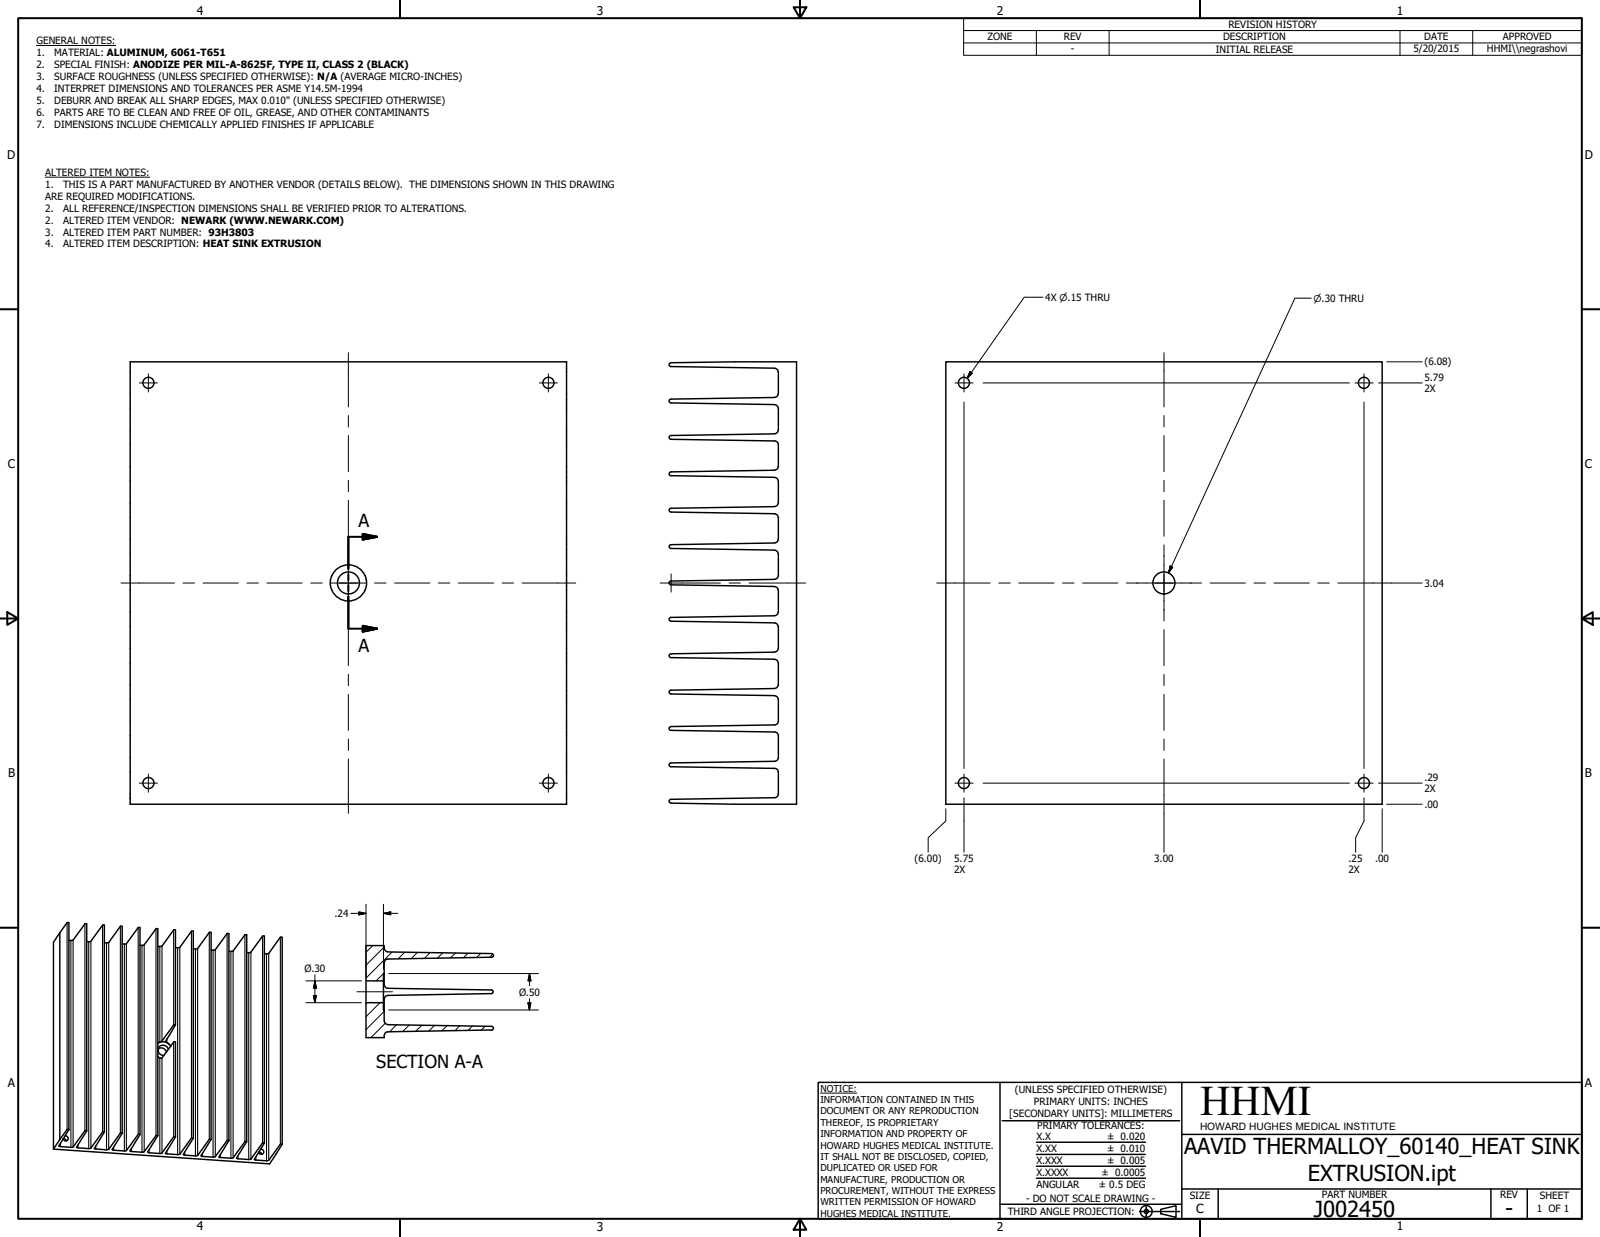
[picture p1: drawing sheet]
<svg xmlns="http://www.w3.org/2000/svg" width="559mm" height="432mm" viewBox="0 0 559 432" stroke-linecap="round" stroke-linejoin="round" font-family="sans-serif">
<!-- layer: Hatch (ANSI) -->
<g fill="none" stroke="#000" stroke-width=".35">
<path d="M130.2 330.1l-2.4 2.3M134.2 339.6l-2.8 2.8M134.2 330.6l-6.4 6.3M137 332.3l-9.2 9.1M141.4 332.4l-2.3 2.3M145.8 332.4l-2.2 2.2M150.2 332.5l-2 2.1M154.6 332.6l-1.8 1.9M159.1 332.7l-1.8 1.7M163.4 332.7l-1.5 1.6M167.9 332.8l-1.5 1.5M172.1 333.1l-1.1 1.1"/>
<path d="M128.2 350l-.4 .4M132.7 350l-4.9 4.9M134.2 353.1l-6.4 6.3M134.6 357.2l-5.1 5M138.5 357.7l-2.4 2.5M142.9 357.8l-2.3 2.3M147.3 357.9l-2.1 2.1M151.8 357.9l-2.1 2M156.1 358l-1.8 1.9M160.6 358.1l-1.7 1.7M165 358.1l-1.6 1.6M169.4 358.3l-1.4 1.3"/>
<path d="M134.2 362l-.2 .2"/>
</g>
<!-- layer: Visible (ANSI) -->
<g fill="none" stroke="#000" stroke-width=".51">
<path d="M45.5 126.3h152.4v154.4h-152.4zM270.6 128.6l.7 .2 .5 1v7.7M270.6 128.5l-36.3-.5a.67 .67 0 0 1-.6-.7 .67 .67 0 0 1 .6-.7l43.9-.3v154.4h-21.6l-22.2-.3a.67 .67 0 0 1-.7-.7 .67 .67 0 0 1 .6-.7l36.3-.6 1-.5 .2-.8M270.6 138.7l-36.3 .6a.67 .67 0 0 0-.6 .7 .67 .67 0 0 0 .6 .7l36.3 .5M271.8 137.4l-.3 .8-.9 .5M330.3 126.3h152.4v154.4h-152.4zM270.6 141.3l.7 .2 .5 1v7.7l-.5 .9-.7 .3M270.6 151.4l-36.3 .6a.67 .67 0 0 0-.6 .7 .67 .67 0 0 0 .6 .7l36.3 .5 1 .6 .2 .7M271.8 155.2v7.6l-.3 .8-.9 .5M270.6 179.4l.9 .5 .3 .7M270.6 166.7l.7 .2 .5 1v7.6l-.3 .8-.9 .5-36.3 .6a.67 .67 0 0 0-.6 .7 .67 .67 0 0 0 .6 .7l36.3 .5M270.6 164.1l-36.3 .6a.67 .67 0 0 0-.6 .7 .67 .67 0 0 0 .6 .7l36.3 .5"/>
<path d="M270.6 192.1l.9 .5 .3 .7v7.7M270.6 189.5l-36.3 .6a.67 .67 0 0 0-.6 .7 .67 .67 0 0 0 .6 .7l36.3 .5M271.8 180.6v7.6l-.3 .8-.9 .5M270.6 217.5l.9 .5 .3 .7v7.7M270.6 214.9l-36.3 .6a.67 .67 0 0 0-.6 .7 .67 .67 0 0 0 .6 .7l36.3 .5M271.8 200.9l-.3 .8-.9 .5-36.3 .6a.67 .67 0 0 0-.6 .7 .67 .67 0 0 0 .7 .7l36.2 .6 .9 .5 .3 .7M271.8 206v7.6l-.3 .8-.9 .5M271.8 226.3l-.3 .8-.9 .5-36.3 .6a.67 .67 0 0 0-.6 .7 .67 .67 0 0 0 .6 .7l36.3 .5 .9 .6 .3 .7M271.8 231.4v7.6l-.3 .8-.9 .5M270.6 242.9l.9 .5 .3 .7v7.7M270.6 240.3l-36.3 .6a.67 .67 0 0 0-.6 .7 .67 .67 0 0 0 .6 .7l36.3 .5M271.8 251.7l-.2 .8-1 .5-36.3 .6a.67 .67 0 0 0-.6 .7 .67 .67 0 0 0 .6 .7l36.3 .5 1 .6 .2 .7v7.7l-.2 .7-.6 .5-36.6 .6a.67 .67 0 0 0-.7 .7 .67 .67 0 0 0 .6 .7l36.7 .6 .6 .5 .2 .7v7.7"/>
<path d="M20.9 325.6v72.2l-2.2 3.3v-72.2zM20.9 325.6l2.5-3.5 .6-.1 .1 72.3M24.1 328.2h1.4l4.2-5.7h.6v72.2M30.3 328.7l1.4-.2 4.1-5.5h.6v72.2M36.4 329.1l1.6-.1 4-5.7h.6l.1 72.3M42.7 329.5l1.4-.1 4.2-5.6h.6v72.2M48.9 329.9h1.3l4.3-5.7h.6v72.2M55.1 330.4l1.5-.1 4-5.7 .7 .1v33.1M61.3 330.8l1.5-.1 4.1-5.6h.6v72.2M67.5 331.2l1.5-.1 4.1-5.6h.6v72.2M73.7 331.7h1.4l4.2-5.8h.6v72.2M79.9 332h1.5l4.1-5.7h.7v72.3"/>
<path d="M86.2 332.5l1.4-.1 4.1-5.6h.6v72.2M92.3 332.9l1.6-.1 4-5.6h.7v72.2M134.2 339.9v3.8a1.44 1.44 0 0 0 1.2 1.3l36.2 .6 .5 .2 .2 .4-.2 .4-.5 .2-36.2 .7a1.3 1.3 0 0 0-1.2 1.2v3.9M135.4 332.3l36.3 .6a.67 .67 0 0 1 .6 .6 .67 .67 0 0 1-.6 .7M135.5 332.2l-.8-.2a1.98 1.98 0 0 1-.5-1.9h-6.4v12.3h6.1l.3-6.4M171.6 334.1l-36.1 .7-1 .5-.3 .7M127.8 350h6.1l.4 6.8 .4 .6 .8 .2M127.8 342.4v19.8h6.4v-.8M133.9 342.4v7.6M135.4 357.7l36.3 .6a.67 .67 0 0 1 .6 .6 .67 .67 0 0 1-.6 .7M171.6 359.5l-36.1 .7-1 .5-.3 .7M55.1 364.2a3.2 3.2 0 0 1 4.5 1"/>
<path d="M55.1 364.1l1.5-.7 4-5.6 .4-.2 .3 .2-3.5 5.7 1.8 1.6M55.1 368.8l1 .6 .5-.1 4-5.6h.7v33.2M55.2 366.1a1.92 1.92 0 0 1 3 1.1M58.8 366.3a1.84 1.84 0 0 0-2.1-1.5 1.84 1.84 0 0 0-1.5 2.1 1.84 1.84 0 0 0 2 1.5M22.1 397.4a.98 .98 0 0 1 1.1 .9M22.7 396.5a.93 .93 0 0 1 1.2 .7 .93 .93 0 0 1-.8 1.1 .93 .93 0 0 1-1.1-.7M24.1 394.3l-3.5 5.8 4.9 .3 4.2-5.7 .6 .1M24.1 394.3h-.7l-2.5 3.5M30.3 394.8l-3.5 5.8 4.8 .3 4.2-5.7h.6M36.4 395.2l-3.4 5.7 .1 .2 4.7 .2 4.2-5.8 .7 .1M42.7 395.6l-3.5 5.8 4.9 .2 4.2-5.6 .3-.1 .3 .1-3.5 5.8 4.8 .3 4.3-5.7h.6M55.1 396.4l-3.5 5.7 .2 .2 4.7 .3 4.1-5.8 .7 .1"/>
<path d="M61.3 396.9l-3.5 5.7 .2 .2 4.8 .1 4.1-5.6h.6M67.5 397.3l-3.5 5.8 5 .3 4.1-5.7 .6-.1-3.5 5.9 4.9 .4 4.2-5.8h.6M79.9 398.1l-3.4 5.8 .1 .2 4.8 .1 4.1-5.7h.4l.2 .1-3.4 5.8 4.9 .2 4.1-5.6 .6-.1-3.5 5.9 4.6 .4 .5-.2 4-5.6h.7M98.6 399.4l-4.4 6.9-75.5-5.2M90.4 402.1l.7 .2 .3 .6M91.1 401.1a.93 .93 0 0 1 1 .8 .93 .93 0 0 1-.7 1.1 .93 .93 0 0 1-1.1-.7"/>
<circle cx="51.8" cy="133.6" r="1.94"/>
<circle cx="191.5" cy="133.6" r="1.94"/>
<circle cx="336.6" cy="133.6" r="1.94"/>
<circle cx="476.3" cy="133.6" r="1.94"/>
<circle cx="121.7" cy="203.5" r="6.3"/>
<circle cx="121.7" cy="203.5" r="3.8"/>
<circle cx="406.5" cy="203.5" r="3.8"/>
<circle cx="51.8" cy="273.3" r="1.94"/>
<circle cx="191.5" cy="273.3" r="1.94"/>
<circle cx="336.6" cy="273.3" r="1.94"/>
<circle cx="476.3" cy="273.3" r="1.94"/>
</g>
<!-- layer: Visible Narrow (ANSI) -->
<g fill="none" stroke="#000" stroke-width=".38">
<path d="M23.4 322.1v72.2M24.8 328.3v72.2M25.5 328.2v72.2M29.7 322.5v72.2M31 328.7v72.2M31.7 328.5v72.2M35.8 323v72.2M37.2 329.1v72.3M38 329v72.2M42 323.3v72.2M43.4 329.6v72.2M44.1 329.4v72.2"/>
<path d="M48.3 323.8v72.2M49.6 330v72.2M50.4 329.8v72.2M54.5 324.2v72.2M55.8 330.4v33.3M56.6 330.3v33.1M60.6 324.6v33.2M62 330.8v72.2M62.8 330.7v72.2M66.9 325.1v72.2M68.3 331.3v72.2M69 331.1v72.3"/>
<path d="M73.1 325.5v72.2M74.4 331.7v72.2M75.2 331.5v72.2M79.3 325.9v72.2M80.6 332.1v72.2M81.4 332v72.2M85.5 326.3v72.2M86.9 332.5v72.2M87.6 332.4v72.2M91.7 326.8v72.2M93.1 333v72.2M93.9 332.8v72.2"/>
<path d="M97.9 327.2v72.2M55.8 369.3v33.4M56.6 369.3v33.2M58.3 362.7v1.2M60.6 363.7v33.1M21 399.2v1M27.2 399.7v1M33.5 400v1.1M39.7 400.5v1M45.8 400.9v1.1M52.1 401.3v1.1M58.3 401.8v1"/>
<path d="M64.5 402.2v1M70.7 402.6v1.1M76.9 403v1.1M83.1 403.5v1M89.3 403.9v1"/>
</g>
<!-- layer: Section Line (ANSI) -->
<path d="M126.7 186.4l5 1-5 .9zM131.7 187.4h-10v11.2M121.7 200.4v2.1M121.7 204.3v2.1M121.7 208.2v11.3h10M126.7 218.4l5 1.1-5 1z" fill="none" stroke="#000" stroke-width=".7"/>
<path d="M126.7 188.3l5-.9zM126.7 186.4l5 1-5 .9zM126.7 220.5l5-1zM126.7 218.4l5 1.1-5 1z" fill="#000" stroke="#000" stroke-width=".7"/>
<!-- layer: Border (ANSI) -->
<g fill="none" stroke="#000" stroke-width=".7">
<path d="M6.3 6.3h546.1v419.1h-546.1zM139.7 0v6.3M277.2 2.5h4.4l-2.2 3.8zM279.4 0v6.3M419.1 0v6.3M0 107.9h6.3M552.4 107.9h6.4M0 215.9h6.3M2.5 213.7l3.8 2.2-3.8 2.2zM552.4 215.9l3.9-2.2v4.4zM552.4 215.9h6.4M0 323.8h6.3"/>
<path d="M552.4 323.8h6.4M139.7 425.4v6.4M279.4 425.4l2.2 3.9h-4.4zM279.4 425.4v6.4M419.1 425.4v6.4"/>
</g>
<!-- layer: Title (ANSI) -->
<g fill="none" stroke="#000" stroke-width=".51">
<path d="M285.8 377.8h266.6v47.6h-266.6zM349.2 377.8v47.6M412.7 377.8v47.6M350 391.2h62M361.9 398.7h38.1M412.7 396h139.7M361.9 411.3h38.1M361.9 407.1h38.1M361.9 403h38.1M412.7 415h139.7M425.4 415v10.4M520.7 415v10.4"/>
<path d="M533.4 415v10.4M349.2 420.4h63.5M398 422.9h14M400.3 420.6v4.6M405.4 422.1l5.3-1.2v4l-5.3-1.2z"/>
<circle cx="400.3" cy="422.9" r="2.06"/>
<circle cx="400.3" cy="422.9" r=".73"/>
</g>
<path d="M286.5 381.6h12.8" fill="none" stroke="#000" stroke-width=".35"/>
<!-- layer: Symbol (ANSI) -->
<g fill="none" stroke="#000" stroke-width=".35">
<path d="M12.7 15.9h27.7M336.5 10.7v-4.4h215.9v4.4M336.5 15h215.9M361.9 10.7v8.6M387.3 10.7v8.6M488.9 10.7v8.6M514.3 10.7v8.6M552.4 10.7h-215.9v4.3M552.4 10.7v8.6h-215.9v-4.3M15.8 61.8h36.5M364.2 103.8h-6.5l-19.9 28.3M458 104.1h-5.8l-44.1 95.9"/>
<path d="M338.8 129.7l.8 .6-1.8 1.8zM408.7 197.5l.9 .5-1.5 2z"/>
</g>
<!-- layer: Center Mark (ANSI) -->
<g fill="none" stroke="#000" stroke-width=".35">
<path d="M48.6 133.7h6.4M51.8 130.5v6.3M188.3 133.7h6.4M191.5 130.5v6.3M333.5 133.7h6.4M336.7 130.5v6.3M473.2 133.7h6.4M476.4 130.5v6.3M121.7 194v3.3M406.5 194v3.3M118.5 203.5h6.3M121.7 200.3v6.4"/>
<path d="M234.4 200.3v6.4M397 203.5h3.4M403.4 203.5h6.3M406.5 200.3v6.4M406.5 209.7v3.3M412.7 203.5h3.4M48.6 273.4h6.4M51.8 270.2v6.3M188.3 273.4h6.4M191.5 270.2v6.3M333.5 273.4h6.4M336.7 270.2v6.3"/>
<path d="M473.2 273.4h6.4M476.4 270.2v6.3"/>
</g>
<!-- layer: Centerline (ANSI) -->
<g fill="none" stroke="#000" stroke-width=".35">
<path d="M121.7 123.1v18.9M406.5 123.1v18.9M121.7 145v4M121.7 152v12.7M406.5 145v4M406.5 152v12.7M121.7 167.6v4M121.7 174.6v12.6M406.5 167.6v4M406.5 174.6v12.6M121.7 190.2v4M121.7 197.2v12.6"/>
<path d="M406.5 190.2v4M406.5 197.2v12.6M42.3 203.5h18.7M63.9 203.5h4M70.9 203.5h12.3M86.2 203.5h4M93.2 203.5h12.3M108.5 203.5h4M115.5 203.5h12.3M121.7 212.8v4M121.7 219.8v12.5M130.8 203.5h4"/>
<path d="M137.8 203.5h12.3M153.1 203.5h4M160.1 203.5h12.3M175.4 203.5h4M182.4 203.5h18.6M230.6 203.5h21M254.6 203.5h4M261.6 203.5h19.8M327.2 203.5h18.6M348.8 203.5h4M355.8 203.5h12.3M371.1 203.5h4"/>
<path d="M378.1 203.5h12.3M393.4 203.5h4M400.4 203.5h12.3M406.5 212.8v4M406.5 219.8v12.5M415.7 203.5h4M422.7 203.5h12.3M438 203.5h4M444.9 203.5h12.4M460.2 203.5h4M467.2 203.5h18.7M121.7 235.4v3.9"/>
<path d="M406.5 235.4v3.9M121.7 242.4v12.6M121.7 257.9v4M406.5 242.4v12.6M406.5 257.9v4M121.7 264.9v19M406.5 264.9v19M124.7 346.2h12.4"/>
</g>
<!-- layer: Symbol (ANSI) -->
<path d="M338.8 129.7l-1 2.4zM338.8 129.7l.8 .6-1.8 1.8zM408.7 197.5l-.6 2.5zM408.7 197.5l.9 .5-1.5 2z" fill="#000" stroke="#000" stroke-width=".35"/>
<!-- layer: Dimension (ANSI) -->
<g fill="none" stroke="#000" stroke-width=".35">
<path d="M343.3 133.7h63.1M406.6 133.7h64.7M481.5 133.7h15.2M484.3 126.3h12.4M336.7 140.3v63.1M476.4 140.3v63.1M336.7 203.6v64.7M476.4 203.6v64.7M485.9 203.5h10.8M336.7 278.4v19.1M343.3 273.4h63.1M406.6 273.4h64.7"/>
<path d="M476.4 278.4v8.2l-2.9 5.8v5.1M481.5 273.4h15.2M330.3 282.3v4.3l-6.1 5.8v5.1M406.5 283.9v13.6M482.7 282.3v15.2M484.3 280.7h12.4M122.6 318.8h5.2M125.3 318.3l2.5 .5-2.5 .5zM127.8 315.7v25.1M133.9 318.8l2.6-.5v1zM133.9 318.8h5M133.9 315.7v22.6"/>
<path d="M135.8 339.9h52.3M184.9 339.9l.5 2.5h-1zM184.9 339.9v4.2M106.8 350h19.4M106.8 342.4h19.4M109.5 347.5h1l-.5 2.5zM110 342.4l.5 2.5h-1zM110 340.2v9.8M135.8 352.6h52.3M184.4 350.1h1l-.5 2.5zM184.9 348.6v4"/>
</g>
<path d="M125.3 319.3l2.5-.5zM125.3 318.3l2.5 .5-2.5 .5zM133.9 318.8l2.6-.5zM133.9 318.8l2.6-.5v1zM109.5 347.5l.5 2.5zM109.5 347.5h1l-.5 2.5zM110 342.4l.5 2.5zM110 342.4l.5 2.5h-1zM184.4 350.1l.5 2.5zM184.4 350.1h1l-.5 2.5zM184.9 339.9l.5 2.5zM184.9 339.9l.5 2.5h-1z" fill="#000" stroke="#000" stroke-width=".35"/>
<text font-size="14.7" x="419.1" y="389.2">HHMI</text>
<g font-size="7.7">
<text x="413.5" y="403">AAVID THERMALLOY_60140_HEAT SINK</text>
<text x="456.8" y="412.2">EXTRUSION.ipt</text>
<text x="458.9" y="424.8">J002450</text>
<text x="525.7" y="424.4">-</text>
</g>
<g font-size="6.3">
<text x="125.2" y="183.8">A</text>
<text x="125.2" y="227.5">A</text>
<text x="131.4" y="372.9">SECTION A-A</text>
</g>
<text font-size="4.4" x="417.8" y="423.5">C</text>
<g font-size="4.2">
<text x="68.7" y="5.3">4</text>
<text x="208.4" y="5.3">3</text>
<text x="348.1" y="5.3">2</text>
<text x="487.8" y="5.3">1</text>
<text x="2.5" y="55.5">D</text>
<text x="553.5" y="55.5">D</text>
<text x="2.8" y="163.4">C</text>
<text x="553.5" y="163.4">C</text>
<text x="2.9" y="271.4">B</text>
<text x="553.5" y="271.4">B</text>
<text x="2.8" y="379.3">A</text>
<text x="553.5" y="379.3">A</text>
<text x="68.7" y="429.5">4</text>
<text x="208.4" y="429.6">3</text>
<text x="348.1" y="429.6">2</text>
<text x="487.8" y="429.5">1</text>
</g>
<text font-size="3.6" x="419.1" y="394.3">HOWARD HUGHES MEDICAL INSTITUTE</text>
<g font-size="3.5">
<text x="429" y="9.8">REVISION HISTORY</text>
<text x="12.7" y="15.3">GENERAL NOTES:</text>
<text x="344.9" y="14.1">ZONE</text>
<text x="371.5" y="14.1">REV</text>
<text x="427.2" y="14.1">DESCRIPTION</text>
<text x="497.4" y="14.1">DATE</text>
<text x="524.9" y="14.1">APPROVED</text>
<text x="12.7" y="19.5">1.</text>
<text x="12.7" y="23.7">2.</text>
<text x="18.9" y="19.5">MATERIAL: ALUMINUM, 6061-T651</text>
<text x="18.9" y="23.7">SPECIAL FINISH: ANODIZE PER MIL-A-8625F, TYPE II, CLASS 2 (BLACK)</text>
<text x="374" y="18.3">-</text>
<text x="424.6" y="18.4">INITIAL RELEASE</text>
<text x="493.6" y="18.2">5/20/2015</text>
<text x="519.3" y="18.1">HHMI\\negrashovi</text>
<text x="12.7" y="27.8">3.</text>
<text x="18.9" y="27.8">SURFACE ROUGHNESS (UNLESS SPECIFIED OTHERWISE): N/A (AVERAGE MICRO-INCHES)</text>
<text x="12.7" y="32">4.</text>
<text x="18.9" y="32">INTERPRET DIMENSIONS AND TOLERANCES PER ASME Y14.5M-1994</text>
<text x="12.7" y="36.2">5.</text>
<text x="12.7" y="40.4">6.</text>
<text x="18.9" y="36.2">DEBURR AND BREAK ALL SHARP EDGES, MAX 0.010&quot; (UNLESS SPECIFIED OTHERWISE)</text>
<text x="18.9" y="40.4">PARTS ARE TO BE CLEAN AND FREE OF OIL, GREASE, AND OTHER CONTAMINANTS</text>
<text x="12.7" y="44.6">7.</text>
<text x="18.9" y="44.6">DIMENSIONS INCLUDE CHEMICALLY APPLIED FINISHES IF APPLICABLE</text>
<text x="15.8" y="61.3">ALTERED ITEM NOTES:</text>
<text x="15.8" y="65.5">1.</text>
<text x="22" y="65.5">THIS IS A PART MANUFACTURED BY ANOTHER VENDOR (DETAILS BELOW). THE DIMENSIONS SHOWN IN THIS DRAWING</text>
<text x="15.8" y="69.7">ARE REQUIRED MODIFICATIONS.</text>
<text x="15.8" y="73.9">2.</text>
<text x="22" y="73.9">ALL REFERENCE/INSPECTION DIMENSIONS SHALL BE VERIFIED PRIOR TO ALTERATIONS.</text>
<text x="15.8" y="78">2.</text>
<text x="15.8" y="82.2">3.</text>
<text x="22" y="78">ALTERED ITEM VENDOR: NEWARK (WWW.NEWARK.COM)</text>
<text x="22" y="82.2">ALTERED ITEM PART NUMBER: 93H3803</text>
<text x="15.8" y="86.4">4.</text>
<text x="22" y="86.4">ALTERED ITEM DESCRIPTION: HEAT SINK EXTRUSION</text>
<text x="365.1" y="105">4X ⌀.15 THRU</text>
<text x="497.5" y="127.3">(6.08)</text>
<text x="497.5" y="133">5.79</text>
<text x="497.5" y="136.9">2X</text>
<text x="497.5" y="204.8">3.04</text>
<text x="497.5" y="272.7">.29</text>
<text x="497.5" y="281.9">.00</text>
<text x="497.5" y="276.6">2X</text>
<text x="319.4" y="300.9">(6.00)</text>
<text x="333.2" y="300.9">5.75</text>
<text x="333.2" y="304.8">2X</text>
<text x="403.1" y="300.9">3.00</text>
<text x="471" y="300.9">.25</text>
<text x="471" y="304.9">2X</text>
<text x="480.3" y="300.9">.00</text>
<text x="116.8" y="320.1">.24</text>
<text x="106.4" y="339.2">Ø.30</text>
<text x="181.3" y="347.6">Ø.50</text>
<text x="354.5" y="381.6">(UNLESS SPECIFIED OTHERWISE)</text>
<text x="352.5" y="390">[SECONDARY UNITS]: MILLIMETERS</text>
<text x="361.1" y="385.8">PRIMARY UNITS: INCHES</text>
<text x="362.3" y="394.1">PRIMARY TOLERANCES:</text>
<text x="361.9" y="397.9">X.X</text>
<text x="386.7" y="398">± 0.020</text>
<text x="361.9" y="402.1">X.XX</text>
<text x="361.9" y="406.3">X.XXX</text>
<text x="386.7" y="402.1">± 0.010</text>
<text x="386.7" y="406.3">± 0.005</text>
<text x="361.9" y="410.5">X.XXXX</text>
<text x="384.7" y="410.5">± 0.0005</text>
<text x="358.4" y="419.7">- DO NOT SCALE DRAWING -</text>
<text x="361.9" y="414.6">ANGULAR</text>
<text x="383.8" y="414.7">± 0.5 DEG</text>
<text x="415.5" y="418.4">SIZE</text>
<text x="461.6" y="418.3">PART NUMBER</text>
<text x="523.9" y="418.3">REV</text>
<text x="537.8" y="418.4">SHEET</text>
<text x="352" y="424.2">THIRD ANGLE PROJECTION:</text>
<text x="536.7" y="423.2">1 OF 1</text>
</g>
<g font-size="3.3">
<text x="458.7" y="105.3">⌀.30 THRU</text>
<text x="286.5" y="381.1">NOTICE:</text>
<text x="286.5" y="385">INFORMATION CONTAINED IN THIS</text>
<text x="286.5" y="389">DOCUMENT OR ANY REPRODUCTION</text>
<text x="286.5" y="392.9">THEREOF, IS PROPRIETARY</text>
<text x="286.5" y="396.9">INFORMATION AND PROPERTY OF</text>
<text x="286.5" y="400.9">HOWARD HUGHES MEDICAL INSTITUTE.</text>
<text x="286.5" y="404.9">IT SHALL NOT BE DISCLOSED, COPIED,</text>
<text x="286.5" y="408.9">DUPLICATED OR USED FOR</text>
<text x="286.5" y="412.8">MANUFACTURE, PRODUCTION OR</text>
<text x="286.5" y="416.8">PROCUREMENT, WITHOUT THE EXPRESS</text>
<text x="286.5" y="420.8">WRITTEN PERMISSION OF HOWARD</text>
<text x="286.5" y="424.8">HUGHES MEDICAL INSTITUTE.</text>
</g>
</svg>
